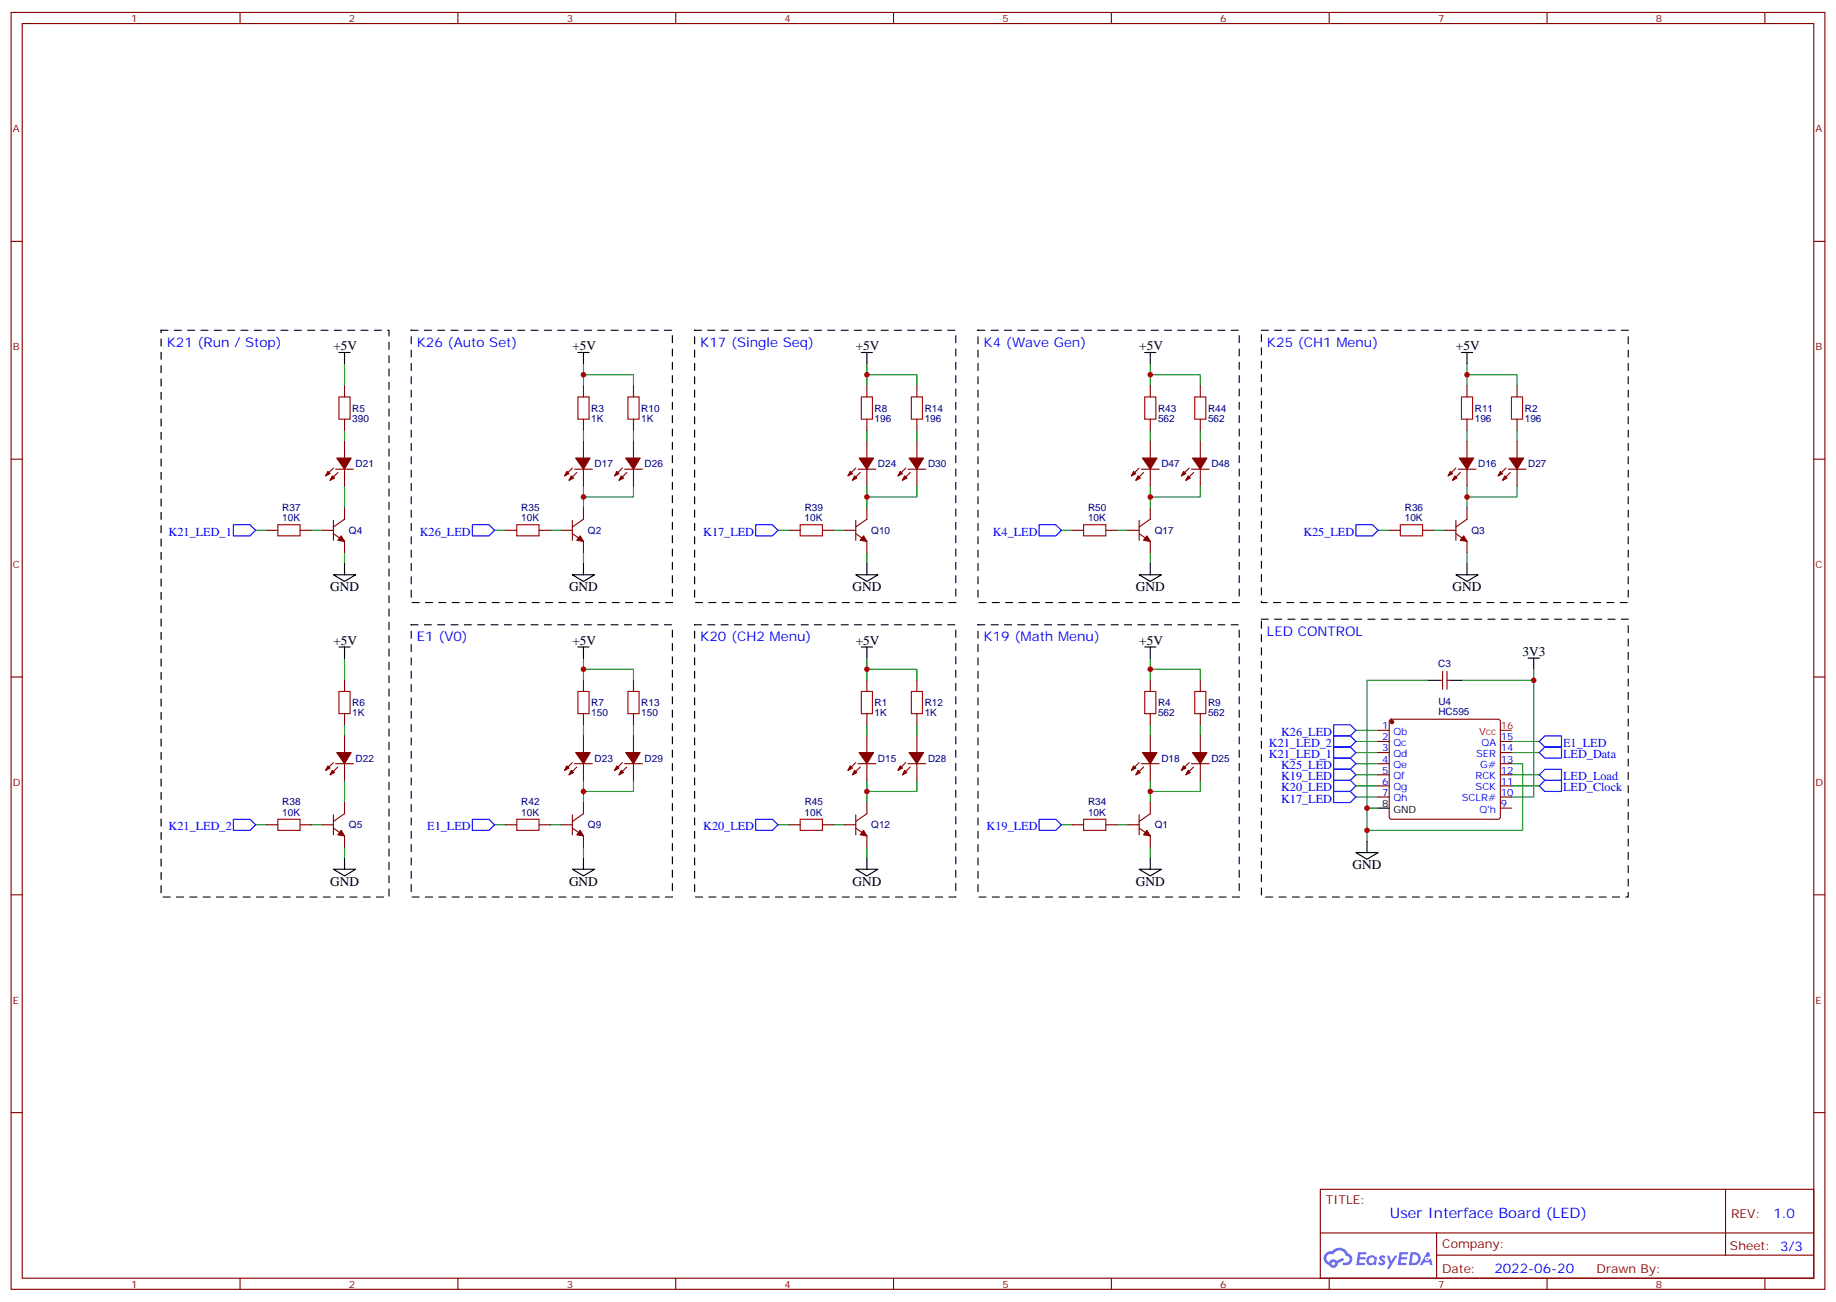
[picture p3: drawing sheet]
<svg xmlns="http://www.w3.org/2000/svg" width="583mm" height="413mm" viewBox="0 0 583 413" stroke-linecap="round" stroke-linejoin="round" font-family="sans-serif">
<g fill="none" stroke="#870000" stroke-width=".35">
<path d="M3.5 4h575.8v405.3h-575.8zM7.1 7.5h568.6v398.3h-568.6zM76.2 4v3.5M145.3 4v3.5M214.5 4v3.5M283.6 4v3.5M352.8 4v3.5M421.9 4v3.5M491.1 4v3.5M560.2 4v3.5M3.5 76.6h3.6M575.7 76.6h3.6"/>
<path d="M3.5 145.8h3.6M575.7 145.8h3.6M3.5 214.9h3.6M575.7 214.9h3.6M3.5 284.1h3.6M575.7 284.1h3.6M3.5 353.2h3.6M575.7 353.2h3.6M419.1 377.5h156.6v28.3h-156.6zM547.7 377.6v20.8M419.1 391.4h156.5M456 398.4h119.6"/>
<path d="M456 391.4v14.1M76.2 405.8v3.5M145.3 405.8v3.5M214.5 405.8v3.5M283.6 405.8v3.5M352.8 405.8v3.5M421.9 405.8v3.5M491.1 405.8v3.5M560.2 405.8v3.5"/>
</g>
<g fill="#5487ff">
<path d="M438.1 398.7a1.22 1.22 0 0 1 1.7 .3l-.4 .6a.47 .47 0 0 0-.3-.4 .47 .47 0 0 0-.5 .1l.1 .3a1.14 1.14 0 0 1 .8 1.7 1.14 1.14 0 0 1-1.9 0l-.2-.2 .5-.5 .7 .4a.29 .29 0 0 0 .3-.3 .29 .29 0 0 0-.2-.3 1.04 1.04 0 0 1-.6-1.7z"/>
<path d="M431.1 397.5h2.3l.4 .2-.2 .5h-1.8l-.1 .9h1.5l.3 .3-.3 .4h-1.6l-.2 1.1h1.7l.2 .4-.2 .3h-2.6z"/>
<path d="M444.2 397.5l2.7 .2-.1 .5h-1.8l-.2 .9h1.6l.3 .3-.4 .4h-1.6l-.1 1.1h1.7l.2 .4-.2 .3h-2.7z"/>
<path d="M453 397.5h.7l.3 1.2-.6 .3a.69 .69 0 0 0-1 .3 .69 .69 0 0 0 .4 1 .69 .69 0 0 0 .9-.6l.5-.3 .6 2.2h-.8l-.3-.9h-1.7l-.5 .9h-.8z"/>
<path d="M440.2 398.6h.8l.6 1.8 1.1-1.8h.9l-2.6 4.1h-.8l.9-1.5z"/>
<path d="M447.8 397.5l-.6 4.1h1.3a2.11 2.11 0 0 0 2.5-2.1 2.11 2.11 0 0 0-2.5-2zM448.5 398.2a1.43 1.43 0 0 1 1.6 1.6 1.43 1.43 0 0 1-2 1.1z"/>
<path d="M434.1 399.1a1.54 1.54 0 0 0-.1 2.1 1.54 1.54 0 0 0 2.1 .2l.7 .2 .3-2.3-.6-.3a1.49 1.49 0 0 0-2.4 .1zM434.3 400.1a.95 .95 0 0 1 1.9 0 .95 .95 0 0 1-1.9 0z"/>
<path d="M420.8 397.8a2.18 2.18 0 0 0 1.1 3.8 1.44 1.44 0 0 0 1.6 .9 1.44 1.44 0 0 0 1.2-1.5l2-1-.5-.7-1.9 .9a1.47 1.47 0 0 0-2.4 .5 1.39 1.39 0 0 1-.7-2 1.39 1.39 0 0 1 2-.4 2.12 2.12 0 0 1 2.2-1.3 2.12 2.12 0 0 1 1.9 1.6 1.14 1.14 0 0 1 1 1.5 1.14 1.14 0 0 1-1.6 .7 .43 .43 0 0 0-.5 .3 .43 .43 0 0 0 .4 .5 1.98 1.98 0 0 0 2.5-1.2 1.98 1.98 0 0 0-1.2-2.5 3.1 3.1 0 0 0-5.3-.7l-.9 .1zM422.7 401.1a.55 .55 0 0 1 1.1 0 .55 .55 0 0 1-1.1 0z"/>
<circle cx="453" cy="399.6" r=".26"/>
</g>
<path d="M51.2 104.8h72.3v180h-72.3zM130.5 104.8h82.9v86.5h-82.9zM220.5 104.8h82.9v86.5h-82.9zM310.4 104.8h82.9v86.5h-82.9zM400.4 104.8h116.4v86.5h-116.4zM130.5 198.3h82.9v86.5h-82.9zM220.5 198.3h82.9v86.5h-82.9zM310.4 198.3h82.9v86.5h-82.9zM400.4 196.6h116.4v88.2h-116.4z" fill="none" stroke="#000" stroke-width=".35" stroke-dasharray="2.1 2.1"/>
<g fill="none" stroke="#000" stroke-width=".35">
<path d="M107.6 111.9h3.5M109.4 111.9v3.5M183.4 111.9h3.6M185.2 111.9v3.5M273.4 111.9h3.5M275.2 111.9v3.5M363.4 111.9h3.5M365.1 111.9v3.5M463.9 111.9h3.5M465.7 111.9v3.5M109.4 178.9v3.6M185.2 178.9v3.6"/>
<path d="M275.2 178.9v3.6M365.1 178.9v3.6M465.7 178.9v3.6M105.8 182.5h7.1l-3.5 2.1zM181.7 182.5h7l-3.5 2.1zM271.6 182.5h7.1l-3.5 2.1zM361.6 182.5h7.1l-3.6 2.1zM462.1 182.5h7.1l-3.5 2.1zM107.6 205.4h3.5M109.4 205.4v3.5M183.4 205.4h3.6M185.2 205.4v3.5"/>
<path d="M273.4 205.4h3.5M275.2 205.4v3.5M363.4 205.4h3.5M365.1 205.4v3.5M453.3 216h3.5M460.4 216h3.5M485.1 208.9h3.5M486.8 208.9v3.5M437.4 256.5h3.6M105.8 275.9h7.1l-3.5 2.2zM109.4 272.4v3.5M181.7 275.9h7l-3.5 2.2z"/>
<path d="M185.2 272.4v3.5M271.6 275.9h7.1l-3.5 2.2zM275.2 272.4v3.5M361.6 275.9h7.1l-3.6 2.2zM365.1 272.4v3.5M430.4 270.7h7l-3.5 2.1zM433.9 267.1v3.6"/>
</g>
<g fill="none" stroke="#008700" stroke-width=".35">
<path d="M109.4 115.4v7.1M185.2 119h15.9v3.5M185.2 115.4v7.1M275.2 119h15.8v3.5M275.2 115.4v7.1M365.1 119h15.9v3.5M365.1 115.4v7.1M465.7 119h15.8v3.5M465.7 115.4v7.1M109.4 136.6v3.5M185.2 136.6v3.5M201.1 136.6v3.5"/>
<path d="M275.2 136.6v3.5M291 136.6v3.5M365.1 136.6v3.5M381 136.6v3.5M465.7 136.6v3.5M481.5 136.6v3.5M109.4 154.2v7.1M185.2 154.2v7.1M201.1 154.2v3.6h-15.9M275.2 154.2v7.1M291 154.2v3.6h-15.8M365.1 154.2v7.1"/>
<path d="M381 154.2v3.6h-15.9M465.7 154.2v7.1M481.5 154.2v3.6h-15.8M81.1 168.3h3.6M98.8 168.3h3.5M109.4 175.4v3.5M157 168.3h3.5M174.6 168.3h3.6M185.2 175.4v3.5M246.9 168.3h3.6M264.6 168.3h3.5M275.2 175.4v3.5"/>
<path d="M336.9 168.3h3.5M354.5 168.3h3.6M365.1 175.4v3.5M437.4 168.3h3.6M455.1 168.3h3.5M465.7 175.4v3.5M109.4 208.9v7.1M185.2 212.4h15.9v3.6M185.2 208.9v7.1M275.2 212.4h15.8v3.6M275.2 208.9v7.1M365.1 212.4h15.9v3.6"/>
<path d="M365.1 208.9v7.1M453.3 216h-19.4v51.1M463.9 216h22.9M486.8 212.4v40.6h-7M109.4 230.1v3.5M185.2 230.1v3.5M201.1 230.1v3.5M275.2 230.1v3.5M291 230.1v3.5M365.1 230.1v3.5M381 230.1v3.5M430.4 238.9h7"/>
<path d="M430.4 235.4h7M430.4 231.8h7M479.8 238.9h8.8M479.8 235.4h8.8M109.4 247.7v7.1M185.2 247.7v7.1M201.1 247.7v3.5h-15.9M275.2 247.7v7.1M291 247.7v3.5h-15.8M365.1 247.7v7.1M381 247.7v3.5h-15.9M430.4 249.5h7"/>
<path d="M430.4 246h7M430.4 253h7M430.4 242.4h7M433.9 256.5h3.5M479.8 242.4h3.5v21.2h-49.4M479.8 249.5h8.8M479.8 246h8.8M81.1 261.8h3.6M98.8 261.8h3.5M109.4 268.9v3.5M157 261.8h3.5M174.6 261.8h3.6"/>
<path d="M185.2 268.9v3.5M246.9 261.8h3.6M264.6 261.8h3.5M275.2 268.9v3.5M336.9 261.8h3.5M354.5 261.8h3.6M365.1 268.9v3.5"/>
</g>
<g fill="none" stroke="#870000" stroke-width=".35">
<path d="M109.4 122.5v3.5M109.4 133.1v3.5M185.2 122.5v3.5M185.2 133.1v3.5M201.1 122.5v3.5M201.1 133.1v3.5M275.2 122.5v3.5M275.2 133.1v3.5M291 122.5v3.5M291 133.1v3.5M365.1 122.5v3.5M365.1 133.1v3.5"/>
<path d="M381 122.5v3.5M381 133.1v3.5M465.7 122.5v3.5M465.7 133.1v3.5M481.5 122.5v3.5M481.5 133.1v3.5M105.8 148.6l-2.4 2.5M106.5 148.9h5.7M107.2 150l-2.4 2.5M109.4 140.1v5.3M109.4 148.9v5.3M181.7 148.6l-2.5 2.5"/>
<path d="M182.4 148.9h5.6M183.1 150l-2.5 2.5M185.2 140.1v5.3M185.2 148.9v5.3M197.6 148.6l-2.5 2.5M198.3 148.9h5.6M199 150l-2.5 2.5M201.1 140.1v5.3M201.1 148.9v5.3M271.6 148.6l-2.4 2.5M272.3 148.9h5.7M273 150l-2.4 2.5"/>
<path d="M275.2 140.1v5.3M275.2 148.9v5.3M287.5 148.6l-2.5 2.5M288.2 148.9h5.7M288.9 150l-2.4 2.5M291 140.1v5.3M291 148.9v5.3M361.6 148.6l-2.5 2.5M362.3 148.9h5.6M363 150l-2.5 2.5M365.1 140.1v5.3M365.1 148.9v5.3"/>
<path d="M377.5 148.6l-2.5 2.5M378.2 148.9h5.6M378.9 150l-2.5 2.5M381 140.1v5.3M381 148.9v5.3M462.1 148.6l-2.4 2.5M462.8 148.9h5.7M463.5 150l-2.4 2.5M465.7 140.1v5.3M465.7 148.9v5.3M478 148.6l-2.5 2.5M478.7 148.9h5.7"/>
<path d="M479.4 150l-2.4 2.5M481.5 140.1v5.3M481.5 148.9v5.3M84.7 168.3h3.5M95.2 168.3h3.6M102.3 168.3h3.5M105.8 169.4l3.6 2.5v3.5M105.8 165.2v6.3M109.4 161.3v3.5l-3.6 2.5M160.5 168.3h3.5M171.1 168.3h3.5M178.2 168.3h3.5"/>
<path d="M181.7 169.4l3.5 2.5v3.5M181.7 165.2v6.3M185.2 161.3v3.5l-3.5 2.5M250.5 168.3h3.5M261.1 168.3h3.5M268.1 168.3h3.5M271.6 169.4l3.6 2.5v3.5M271.6 165.2v6.3M275.2 161.3v3.5l-3.6 2.5M340.4 168.3h3.6M351 168.3h3.5M358.1 168.3h3.5"/>
<path d="M361.6 169.4l3.5 2.5v3.5M361.6 165.2v6.3M365.1 161.3v3.5l-3.5 2.5M441 168.3h3.5M451.6 168.3h3.5M458.6 168.3h3.5M462.1 169.4l3.6 2.5v3.5M462.1 165.2v6.3M465.7 161.3v3.5l-3.6 2.5M109.4 216v3.5M185.2 216v3.5M201.1 216v3.5"/>
<path d="M275.2 216v3.5M291 216v3.5M365.1 216v3.5M381 216v3.5M456.8 216h1.1M457.9 213.1v5.7M459.3 213.1v5.7M459.3 216h1.1M109.4 226.6v3.5M109.4 233.6v5.3M185.2 226.6v3.5M185.2 233.6v5.3"/>
<path d="M201.1 226.6v3.5M201.1 233.6v5.3M275.2 226.6v3.5M275.2 233.6v5.3M291 226.6v3.5M291 233.6v5.3M365.1 226.6v3.5M365.1 233.6v5.3M381 226.6v3.5M381 233.6v5.3M437.4 235.4h3.6M437.4 238.9h3.6"/>
<path d="M437.4 231.8h3.6M441.2 228.5l.5-.2h33.8l.5 .2 .2 .5v30.4l-.2 .5-.5 .2h-33.8l-.5-.3-.2-.4v-30.4zM476.2 235.4h3.6M476.2 238.9h3.6M105.8 242.1l-2.4 2.4M105.8 258.7v6.3M106.5 242.4h5.7M107.2 243.5l-2.4 2.5M109.4 242.4v5.3M109.4 254.8v3.5l-3.6 2.5M181.7 242.1l-2.5 2.4M181.7 258.7v6.3"/>
<path d="M182.4 242.4h5.6M183.1 243.5l-2.5 2.5M185.2 242.4v5.3M185.2 254.8v3.5l-3.5 2.5M197.6 242.1l-2.5 2.4M198.3 242.4h5.6M199 243.5l-2.5 2.5M201.1 242.4v5.3M271.6 242.1l-2.4 2.4M271.6 258.7v6.3M272.3 242.4h5.7M273 243.5l-2.4 2.5"/>
<path d="M275.2 242.4v5.3M275.2 254.8v3.5l-3.6 2.5M287.5 242.1l-2.5 2.4M288.2 242.4h5.7M288.9 243.5l-2.4 2.5M291 242.4v5.3M361.6 242.1l-2.5 2.4M361.6 258.7v6.3M362.3 242.4h5.6M363 243.5l-2.5 2.5M365.1 242.4v5.3M365.1 254.8v3.5l-3.5 2.5"/>
<path d="M377.5 242.1l-2.5 2.4M378.2 242.4h5.6M378.9 243.5l-2.5 2.5M381 242.4v5.3M437.4 242.4h3.6M437.4 246h3.6M437.4 249.5h3.6M437.4 253h3.6M476.2 242.4h3.6M476.2 246h3.6M476.2 249.5h3.6M476.2 253h3.6"/>
<path d="M476.2 256.5h3.6M84.7 261.8h3.5M95.2 261.8h3.6M102.3 261.8h3.5M105.8 262.9l3.6 2.5v3.5M160.5 261.8h3.5M171.1 261.8h3.5M178.2 261.8h3.5M181.7 262.9l3.5 2.5v3.5M250.5 261.8h3.5M261.1 261.8h3.5M268.1 261.8h3.5"/>
<path d="M271.6 262.9l3.6 2.5v3.5M340.4 261.8h3.6M351 261.8h3.5M358.1 261.8h3.5M361.6 262.9l3.5 2.5v3.5"/>
</g>
<g fill="none" stroke="#00f" stroke-width=".35">
<path d="M74.1 166.6h5.3l1.7 1.7-1.7 1.8h-5.3zM149.9 166.6h5.3l1.8 1.7-1.8 1.8h-5.3zM239.9 166.6h5.3l1.7 1.7-1.7 1.8h-5.3zM329.8 166.6h5.3l1.8 1.7-1.8 1.8h-5.3zM430.4 166.6h5.3l1.7 1.7-1.7 1.8h-5.3zM423.3 237.1h5.3l1.8 1.8-1.8 1.8h-5.3zM423.3 233.6h5.3l1.8 1.8-1.8 1.7h-5.3zM423.3 230.1h5.3l1.8 1.7-1.8 1.8h-5.3zM488.6 235.4l1.8-1.8h5.3v3.5h-5.3zM490.4 237.1h5.3v3.6h-5.3l-1.8-1.8zM423.3 251.2h5.3l1.8 1.8-1.8 1.8h-5.3zM423.3 247.7h5.3l1.8 1.8-1.8 1.7h-5.3z"/>
<path d="M423.3 244.2h5.3l1.8 1.8-1.8 1.7h-5.3zM423.3 240.7h5.3l1.8 1.7-1.8 1.8h-5.3zM488.6 246l1.8-1.8h5.3v3.5h-5.3zM490.4 247.7h5.3v3.5h-5.3l-1.8-1.7zM74.1 260.1h5.3l1.7 1.7-1.7 1.8h-5.3zM149.9 260.1h5.3l1.8 1.7-1.8 1.8h-5.3zM239.9 260.1h5.3l1.7 1.7-1.7 1.8h-5.3zM329.8 260.1h5.3l1.8 1.7-1.8 1.8h-5.3z"/>
</g>
<g fill="none" stroke="#a10000" stroke-width=".35">
<path d="M107.6 126h3.5v7.1h-3.5zM183.4 126h3.6v7.1h-3.6zM199.3 126h3.5v7.1h-3.5zM273.4 126h3.5v7.1h-3.5zM289.3 126h3.5v7.1h-3.5zM363.4 126h3.5v7.1h-3.5zM379.2 126h3.6v7.1h-3.6zM463.9 126h3.5v7.1h-3.5zM479.8 126h3.5v7.1h-3.5zM88.2 166.6h7v3.5h-7zM164 166.6h7.1v3.5h-7.1zM254 166.6h7.1v3.5h-7.1z"/>
<path d="M344 166.6h7v3.5h-7zM444.5 166.6h7.1v3.5h-7.1zM107.6 219.5h3.5v7.1h-3.5zM183.4 219.5h3.6v7.1h-3.6zM199.3 219.5h3.5v7.1h-3.5zM273.4 219.5h3.5v7.1h-3.5zM289.3 219.5h3.5v7.1h-3.5zM363.4 219.5h3.5v7.1h-3.5zM379.2 219.5h3.6v7.1h-3.6zM88.2 260.1h7v3.5h-7zM164 260.1h7.1v3.5h-7.1zM254 260.1h7.1v3.5h-7.1z"/>
<path d="M344 260.1h7v3.5h-7z"/>
</g>
<g fill="#870000" stroke="#870000" stroke-width=".35">
<path d="M479.1 145.4h4.6l-2.2 3.5z"/>
<path d="M476.2 149.6l.8 .8-1.5 .7z"/>
<path d="M477.7 151.1l.7 .7-1.4 .7z"/>
<path d="M463.2 145.4h4.6l-2.1 3.5z"/>
<path d="M460.4 149.6l.7 .8-1.4 .7z"/>
<path d="M461.8 151.1l.7 .7-1.4 .7z"/>
<path d="M378.5 238.9h4.6l-2.1 3.5z"/>
<path d="M375.7 243.1l.7 .7-1.4 .7z"/>
<path d="M377.1 244.5l.7 .8-1.4 .7z"/>
<path d="M362.7 238.9h4.5l-2.1 3.5z"/>
<path d="M359.8 243.1l.7 .7-1.4 .7z"/>
<path d="M361.2 244.5l.7 .8-1.4 .7z"/>
<path d="M288.6 238.9h4.6l-2.2 3.5z"/>
<path d="M285.8 243.1l.7 .7-1.5 .7z"/>
<path d="M287.2 244.5l.7 .8-1.4 .7z"/>
<path d="M272.7 238.9h4.6l-2.1 3.5z"/>
<path d="M269.9 243.1l.7 .7-1.4 .7z"/>
<path d="M271.3 244.5l.7 .8-1.4 .7z"/>
<path d="M378.5 145.4h4.6l-2.1 3.5z"/>
<path d="M375.7 149.6l.7 .8-1.4 .7z"/>
<path d="M377.1 151.1l.7 .7-1.4 .7z"/>
<path d="M362.7 145.4h4.5l-2.1 3.5z"/>
<path d="M359.8 149.6l.7 .8-1.4 .7z"/>
<path d="M361.2 151.1l.7 .7-1.4 .7z"/>
<path d="M288.6 145.4h4.6l-2.2 3.5z"/>
<path d="M285.8 149.6l.7 .8-1.5 .7z"/>
<path d="M287.2 151.1l.7 .7-1.4 .7z"/>
<path d="M272.7 145.4h4.6l-2.1 3.5z"/>
<path d="M269.9 149.6l.7 .8-1.4 .7z"/>
<path d="M271.3 151.1l.7 .7-1.4 .7z"/>
<path d="M106.9 238.9h4.6l-2.1 3.5z"/>
<path d="M104.1 243.1l.7 .7-1.4 .7z"/>
<path d="M105.5 244.5l.7 .8-1.4 .7z"/>
<path d="M106.9 145.4h4.6l-2.1 3.5z"/>
<path d="M104.1 149.6l.7 .8-1.4 .7z"/>
<path d="M105.5 151.1l.7 .7-1.4 .7z"/>
<path d="M182.7 145.4h4.6l-2.1 3.5z"/>
<path d="M179.9 149.6l.7 .8-1.4 .7z"/>
<path d="M181.3 151.1l.7 .7-1.4 .7z"/>
<path d="M198.6 145.4h4.6l-2.1 3.5z"/>
<path d="M195.8 149.6l.7 .8-1.4 .7z"/>
<path d="M197.2 151.1l.7 .7-1.4 .7z"/>
<path d="M198.6 238.9h4.6l-2.1 3.5z"/>
<path d="M195.8 243.1l.7 .7-1.4 .7z"/>
<path d="M197.2 244.5l.7 .8-1.4 .7z"/>
<path d="M182.7 238.9h4.6l-2.1 3.5z"/>
<path d="M179.9 243.1l.7 .7-1.4 .7z"/>
<path d="M181.3 244.5l.7 .8-1.4 .7z"/>
<path d="M364.1 170.1l1 1.8-2.1-.4z"/>
<path d="M274.1 263.6l1.1 1.8-2.2-.4z"/>
<path d="M274.1 170.1l1.1 1.8-2.2-.4z"/>
<path d="M184.1 263.6l1.1 1.8-2.1-.4z"/>
<path d="M108.3 263.6l1.1 1.8-2.2-.4z"/>
<path d="M108.3 170.1l1.1 1.8-2.2-.4z"/>
<path d="M464.6 170.1l1.1 1.8-2.2-.4z"/>
<path d="M364.1 263.6l1 1.8-2.1-.4z"/>
<path d="M184.1 170.1l1.1 1.8-2.1-.4z"/>
<circle cx="441.9" cy="229.2" r=".53"/>
</g>
<path d="M476.2 231.8h3.6" fill="none" stroke="#f00" stroke-width=".35"/>
<g fill="#c00">
<circle cx="486.8" cy="216" r=".88"/>
<circle cx="433.9" cy="263.6" r=".88"/>
<circle cx="433.9" cy="256.5" r=".88"/>
<circle cx="365.1" cy="119" r=".88"/>
<circle cx="365.1" cy="157.8" r=".88"/>
<circle cx="465.7" cy="119" r=".88"/>
<circle cx="465.7" cy="157.8" r=".88"/>
<circle cx="365.1" cy="212.4" r=".88"/>
<circle cx="365.1" cy="251.2" r=".88"/>
<circle cx="275.2" cy="212.4" r=".88"/>
<circle cx="275.2" cy="251.2" r=".88"/>
<circle cx="185.2" cy="212.4" r=".88"/>
<circle cx="185.2" cy="251.2" r=".88"/>
<circle cx="275.2" cy="119" r=".88"/>
<circle cx="275.2" cy="157.8" r=".88"/>
<circle cx="185.2" cy="157.8" r=".88"/>
<circle cx="185.2" cy="119" r=".88"/>
</g>
<text font-size="4.6" fill="#00f" x="441.2" y="386.6">User Interface Board (LED)</text>
<g font-size="4.2" fill="#00f">
<text x="52.9" y="110.1">K21 (Run / Stop)</text>
<text x="132.3" y="110.1">K26 (Auto Set)</text>
<text x="222.2" y="110.1">K17 (Single Seq)</text>
<text x="312.2" y="110.1">K4 (Wave Gen)</text>
<text x="402.2" y="110.1">K25 (CH1 Menu)</text>
<text x="132.3" y="203.6">E1 (V0)</text>
<text x="222.2" y="203.6">K20 (CH2 Menu)</text>
<text x="312.2" y="203.6">K19 (Math Menu)</text>
<text x="402.2" y="201.9">LED CONTROL</text>
<text x="562.9" y="386.8">1.0</text>
<text x="474.4" y="404.2">2022-06-20</text>
</g>
<g font-size="4.2">
<text x="105.8" y="111.2">+5V</text>
<text x="181.7" y="111.2">+5V</text>
<text x="271.6" y="111.2">+5V</text>
<text x="361.6" y="111.2">+5V</text>
<text x="462.1" y="111.2">+5V</text>
<text x="104.8" y="187.7">GND</text>
<text x="180.6" y="187.7">GND</text>
<text x="270.6" y="187.7">GND</text>
<text x="360.5" y="187.7">GND</text>
<text x="461.1" y="187.7">GND</text>
<text x="105.8" y="204.7">+5V</text>
<text x="181.7" y="204.7">+5V</text>
<text x="271.6" y="204.7">+5V</text>
<text x="361.6" y="204.7">+5V</text>
<text x="483.3" y="208.2">3V3</text>
<text x="429.3" y="275.9">GND</text>
<text x="104.8" y="281.2">GND</text>
<text x="180.6" y="281.2">GND</text>
<text x="270.6" y="281.2">GND</text>
<text x="360.5" y="281.2">GND</text>
</g>
<g font-size="3.9" fill="#00f">
<text x="53.5" y="170.1">K21_LED_1</text>
<text x="133.3" y="170.1">K26_LED</text>
<text x="223.2" y="170.1">K17_LED</text>
<text x="315.1" y="170.1">K4_LED</text>
<text x="413.7" y="170.1">K25_LED</text>
<text x="406.7" y="233.6">K26_LED</text>
<text x="402.8" y="237.1">K21_LED_2</text>
<text x="496.2" y="237.1">E1_LED</text>
<text x="402.8" y="240.7">K21_LED_1</text>
<text x="406.7" y="244.2">K25_LED</text>
<text x="496.2" y="240.7">LED_Data</text>
<text x="406.7" y="251.2">K20_LED</text>
<text x="406.7" y="247.7">K19_LED</text>
<text x="496.2" y="251.2">LED_Clock</text>
<text x="496.2" y="247.7">LED_Load</text>
<text x="406.7" y="254.8">K17_LED</text>
<text x="53.5" y="263.6">K21_LED_2</text>
<text x="135.6" y="263.6">E1_LED</text>
<text x="223.2" y="263.6">K20_LED</text>
<text x="313.2" y="263.6">K19_LED</text>
</g>
<g font-size="3.9" fill="#800">
<text x="420.9" y="382.1">TITLE:</text>
<text x="549.5" y="386.8">REV:</text>
<text x="457.8" y="396.3">Company:</text>
<text x="549.1" y="396.9">Sheet: 3/3</text>
<text x="457.8" y="404">Date:</text>
<text x="506.8" y="404.1">Drawn By:</text>
</g>
<g font-size="3.2" fill="#800">
<text x="41.6" y="6.9">1</text>
<text x="110.8" y="6.9">2</text>
<text x="179.9" y="6.9">3</text>
<text x="249.1" y="6.9">4</text>
<text x="318.2" y="6.9">5</text>
<text x="387.3" y="6.9">6</text>
<text x="456.5" y="6.9">7</text>
<text x="525.6" y="6.9">8</text>
<text x="4.1" y="42.1">A</text>
<text x="576.3" y="42.1">A</text>
<text x="4.1" y="111.2">B</text>
<text x="576.3" y="111.2">B</text>
<text x="4.1" y="180.3">C</text>
<text x="576.3" y="180.3">C</text>
<text x="4.1" y="249.5">D</text>
<text x="576.3" y="249.5">D</text>
<text x="4.1" y="318.6">E</text>
<text x="576.3" y="318.6">E</text>
<text x="41.6" y="408.8">1</text>
<text x="110.8" y="408.8">2</text>
<text x="179.9" y="408.8">3</text>
<text x="249.1" y="408.8">4</text>
<text x="318.2" y="408.8">5</text>
<text x="387.3" y="408.8">6</text>
<text x="456.5" y="408.8">7</text>
<text x="525.6" y="408.8">8</text>
</g>
<g font-size="3.2" fill="#000080">
<text x="111.8" y="130.7">R5</text>
<text x="187.7" y="130.7">R3</text>
<text x="203.6" y="130.7">R10</text>
<text x="277.6" y="130.7">R8</text>
<text x="293.5" y="130.7">R14</text>
<text x="367.6" y="130.7">R43</text>
<text x="383.5" y="130.7">R44</text>
<text x="468.1" y="130.7">R11</text>
<text x="484" y="130.7">R2</text>
<text x="111.8" y="133.9">390</text>
<text x="187.7" y="133.9">1K</text>
<text x="203.6" y="133.9">1K</text>
<text x="277.6" y="133.9">196</text>
<text x="293.5" y="133.9">196</text>
<text x="367.6" y="133.9">562</text>
<text x="383.5" y="133.9">562</text>
<text x="468.1" y="133.9">196</text>
<text x="484" y="133.9">196</text>
<text x="112.9" y="148.3">D21</text>
<text x="188.7" y="148.3">D17</text>
<text x="204.6" y="148.3">D26</text>
<text x="278.7" y="148.4">D24</text>
<text x="294.6" y="148.4">D30</text>
<text x="368.7" y="148.4">D47</text>
<text x="384.5" y="148.4">D48</text>
<text x="469.2" y="148.3">D16</text>
<text x="485.1" y="148.3">D27</text>
<text x="89.6" y="165.5">10K</text>
<text x="89.6" y="162.2">R37</text>
<text x="165.5" y="165.5">10K</text>
<text x="165.5" y="162.2">R35</text>
<text x="255.4" y="165.5">10K</text>
<text x="255.4" y="162.2">R39</text>
<text x="345.4" y="165.5">10K</text>
<text x="345.4" y="162.2">R50</text>
<text x="445.9" y="165.5">10K</text>
<text x="445.9" y="162.2">R36</text>
<text x="110.8" y="169.4">Q4</text>
<text x="186.6" y="169.4">Q2</text>
<text x="276.6" y="169.4">Q10</text>
<text x="366.5" y="169.4">Q17</text>
<text x="467.1" y="169.4">Q3</text>
<text x="456.5" y="211.9">C3</text>
<text x="111.8" y="227.4">1K</text>
<text x="111.8" y="224.2">R6</text>
<text x="187.7" y="227.4">150</text>
<text x="187.7" y="224.2">R7</text>
<text x="203.6" y="227.4">150</text>
<text x="203.6" y="224.2">R13</text>
<text x="277.6" y="227.4">1K</text>
<text x="277.6" y="224.2">R1</text>
<text x="293.5" y="227.4">1K</text>
<text x="293.5" y="224.2">R12</text>
<text x="367.6" y="227.4">562</text>
<text x="367.6" y="224.2">R4</text>
<text x="383.5" y="227.4">562</text>
<text x="383.5" y="224.2">R9</text>
<text x="456.6" y="227.1">HC595</text>
<text x="456.6" y="223.8">U4</text>
<text x="112.9" y="241.8">D22</text>
<text x="188.7" y="241.8">D23</text>
<text x="204.6" y="241.8">D29</text>
<text x="278.7" y="241.8">D15</text>
<text x="294.6" y="241.8">D28</text>
<text x="368.7" y="241.8">D18</text>
<text x="384.5" y="241.8">D25</text>
<text x="89.6" y="255.7">R38</text>
<text x="165.5" y="255.7">R42</text>
<text x="255.4" y="255.7">R45</text>
<text x="345.4" y="255.7">R34</text>
<text x="89.6" y="259">10K</text>
<text x="110.8" y="262.9">Q5</text>
<text x="165.5" y="259">10K</text>
<text x="186.6" y="262.9">Q9</text>
<text x="255.4" y="259">10K</text>
<text x="276.6" y="262.9">Q12</text>
<text x="345.4" y="259">10K</text>
<text x="366.5" y="262.9">Q1</text>
</g>
<g font-size="3.2" fill="#00f">
<text x="438.8" y="231.5">1</text>
<text x="442.3" y="233.3">Qb</text>
<text x="438.8" y="238.5">3</text>
<text x="438.8" y="235">2</text>
<text x="442.3" y="236.8">Qc</text>
<text x="470.3" y="236.8">QA</text>
<text x="476.4" y="235">15</text>
<text x="476.4" y="238.5">14</text>
<text x="438.8" y="245.6">5</text>
<text x="438.8" y="242.1">4</text>
<text x="442.3" y="243.8">Qe</text>
<text x="442.3" y="240.3">Qd</text>
<text x="468.6" y="240.3">SER</text>
<text x="469.9" y="243.8">G#</text>
<text x="476.4" y="242.1">13</text>
<text x="476.4" y="245.6">12</text>
<text x="438.8" y="249.1">6</text>
<text x="442.3" y="250.9">Qg</text>
<text x="442.3" y="247.4">Qf</text>
<text x="468.3" y="247.4">RCK</text>
<text x="468.4" y="250.9">SCK</text>
<text x="476.4" y="249.1">11</text>
<text x="438.8" y="252.7">7</text>
<text x="442.3" y="254.4">Qh</text>
<text x="464" y="254.4">SCLR#</text>
<text x="469.6" y="258">Q'h</text>
<text x="476.4" y="252.7">10</text>
<text x="476.4" y="256.2">9</text>
</g>
<g font-size="3.2" fill="#f00">
<text x="469.5" y="233.3">Vcc</text>
<text x="476.4" y="231.5">16</text>
</g>
<g font-size="3.2">
<text x="438.8" y="256.2">8</text>
<text x="442.3" y="258">GND</text>
</g>
</svg>
